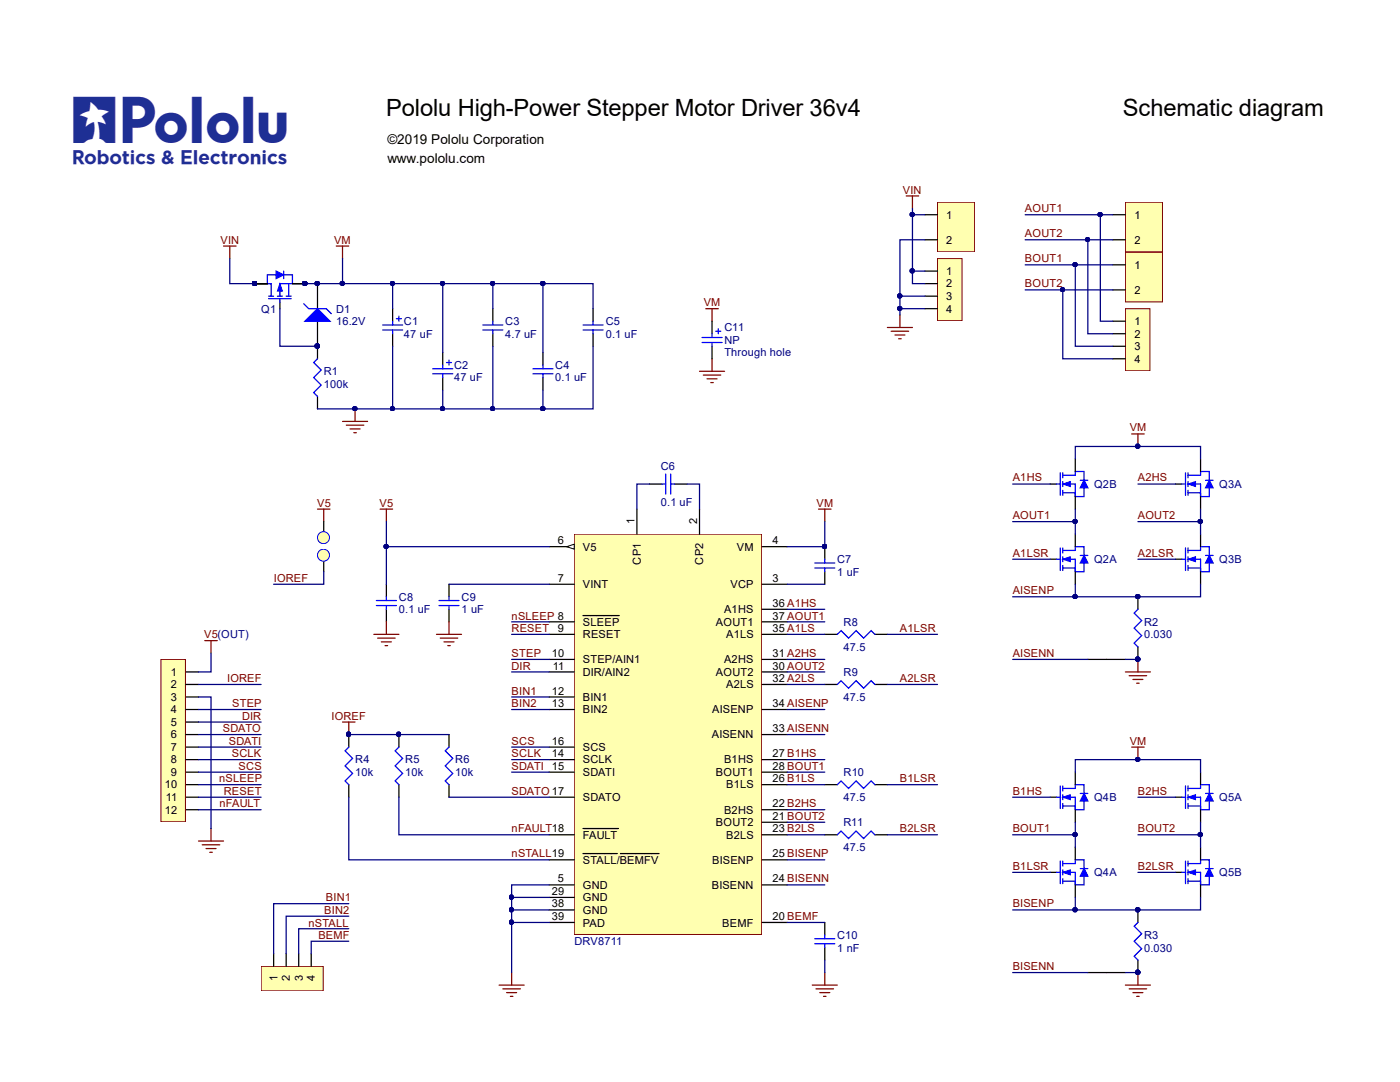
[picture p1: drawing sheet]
<svg xmlns="http://www.w3.org/2000/svg" width="279mm" height="216mm" viewBox="0 0 279 216" stroke-linecap="round" stroke-linejoin="round" font-family="sans-serif">
<path d="M234.6 111.6h1.2" fill="none" stroke="#000" stroke-width=".25"/>
<path d="M235.8 111.6h.8M236.6 109.3v4.5M237.1 113.3h2.5M237.1 111.6h2.5M237.1 109.3v1M237.1 111.1v1M237.1 112.8v1M239.6 109.1v.7h-2.5" fill="none" stroke="#00f" stroke-width=".25"/>
<path d="M237.1 111.6l1.5-.5v1z" fill="#00f"/>
<path d="M237.1 111.6l1.5-.5v1z" fill="none" stroke="#00f" stroke-width=".2"/>
<path d="M239.6 111.6v2.5" fill="none" stroke="#00f" stroke-width=".25"/>
<path d="M241.3 110.8l.8 1.5h-1.5z" fill="#00f"/>
<path d="M239.6 109.1h1.7v1.7M240.6 110.8h1.5M241.3 110.8l.8 1.5h-1.5zM241.3 112.3v1.8h-1.7M235.8 174.1h.8M236.6 171.8v4.5M237.1 175.8h2.5M237.1 174.1h2.5M237.1 171.8v1M237.1 173.6v1M237.1 175.3v1M239.6 171.6v.7h-2.5" fill="none" stroke="#00f" stroke-width=".25"/>
<path d="M239.6 106.6v2.5M239.6 114.1v2.5M234.6 174.1h1.2" fill="none" stroke="#000" stroke-width=".25"/>
<path d="M237.1 174.1l1.5-.5v1z" fill="#00f"/>
<path d="M237.1 174.1l1.5-.5v1z" fill="none" stroke="#00f" stroke-width=".2"/>
<path d="M239.6 174.1v2.5" fill="none" stroke="#00f" stroke-width=".25"/>
<path d="M241.3 173.3l.8 1.5h-1.5z" fill="#00f"/>
<path d="M239.6 171.6h1.7v1.7M240.6 173.3h1.5M241.3 173.3l.8 1.5h-1.5zM241.3 174.8v1.8h-1.7" fill="none" stroke="#00f" stroke-width=".25"/>
<path d="M239.6 169.1v2.5M239.6 176.6v2.5" fill="none" stroke="#000" stroke-width=".25"/>
<path d="M114.6 106.6h37.4v79.9h-37.4z" fill="#ffffb0"/>
<path d="M114.6 106.6h37.4v79.9h-37.4z" fill="none" stroke="#800000" stroke-width=".2"/>
<g fill="none" stroke="#000" stroke-width=".25">
<path d="M109.6 109.1h5M127.1 101.6v5M139.6 101.6v5M152.1 116.6h5M152.1 109.1h5M109.6 139.1h5M109.6 126.6h5M109.6 124.1h5M109.6 131.6h5M109.6 134.1h5M116.4 122.8h7.2M152.1 124.1h5"/>
<path d="M152.1 136.6h5M109.6 151.6h5M109.6 149.1h5M109.6 141.6h5M109.6 159.1h5M109.6 154.1h5M152.1 141.6h5M152.1 146.6h5M109.6 176.6h5M109.6 171.6h5M109.6 166.6h5M116.4 170.3h6.8"/>
<path d="M116.4 165.3h7M123.8 170.3h7.7M109.6 181.6h5M109.6 184.1h5M152.1 184.1h5"/>
</g>
<path d="M113.1 109.1l1.5-.5v1z" fill="#fff"/>
<path d="M113.1 109.1l1.5-.5v1z" fill="none" stroke="#000" stroke-width=".2"/>
<g fill="none" stroke="#000" stroke-width=".25">
<path d="M55.9 60.3v1.3M109.6 116.6h5M152.1 134.1h5M152.1 126.6h5M152.1 131.6h5M152.1 121.6h5M152.1 154.1h5M152.1 156.6h5M152.1 151.6h5M109.6 179.1h5M152.1 166.6h5M152.1 171.6h5"/>
<path d="M152.1 176.6h5M152.1 164.1h5M152.1 161.6h5"/>
</g>
<path d="M44.6 49.1h2.5M45.9 49.1v2.5M99.6 196.6h5M100.4 197.3h3.5M101.1 198.1h2M101.9 198.8h.5M102.1 194.1v2.5" fill="none" stroke="#800000" stroke-width=".25"/>
<path d="M53.6 59.6h4.5M53.6 59.1h1M54.1 56.6v2.5M55.4 59.1h1M55.9 59.6v.7M57.1 59.1h1M57.6 56.6v2.5M58.4 56.6h-2.5v2.5" fill="none" stroke="#00f" stroke-width=".25"/>
<path d="M55.9 56.6l.5 1.5h-1z" fill="#00f"/>
<path d="M55.9 56.6l.5 1.5h-1z" fill="none" stroke="#00f" stroke-width=".2"/>
<path d="M53.4 56.6h.7" fill="none" stroke="#00f" stroke-width=".25"/>
<path d="M55.1 54.1l1.5 .7-1.5 .8z" fill="#00f"/>
<path d="M55.1 54.1l1.5 .7-1.5 .8zM55.1 54.8h-1.7v1.8M56.6 54.8h1.8v1.8M56.6 54.1v1.5" fill="none" stroke="#00f" stroke-width=".25"/>
<path d="M58.4 56.6h2.5" fill="none" stroke="#000" stroke-width=".25"/>
<circle cx="60.8" cy="56.5" r=".45" fill="#000080"/>
<circle cx="60.8" cy="56.5" r=".45" fill="none" stroke="#000080" stroke-width=".2"/>
<path d="M50.9 56.6h2.5" fill="none" stroke="#000" stroke-width=".25"/>
<circle cx="50.8" cy="56.5" r=".45" fill="#000080"/>
<circle cx="50.8" cy="56.5" r=".45" fill="none" stroke="#000080" stroke-width=".2"/>
<path d="M58.4 56.6h2.5" fill="none" stroke="#000" stroke-width=".25"/>
<circle cx="60.8" cy="56.5" r=".45" fill="#000080"/>
<circle cx="60.8" cy="56.5" r=".45" fill="none" stroke="#000080" stroke-width=".2"/>
<path d="M58.4 56.6h2.5" fill="none" stroke="#000" stroke-width=".25"/>
<circle cx="60.8" cy="56.5" r=".45" fill="#000080"/>
<circle cx="60.8" cy="56.5" r=".45" fill="none" stroke="#000080" stroke-width=".2"/>
<path d="M50.9 56.6h2.5" fill="none" stroke="#000" stroke-width=".25"/>
<circle cx="50.8" cy="56.5" r=".45" fill="#000080"/>
<circle cx="50.8" cy="56.5" r=".45" fill="none" stroke="#000080" stroke-width=".2"/>
<path d="M50.9 56.6h2.5" fill="none" stroke="#000" stroke-width=".25"/>
<circle cx="50.8" cy="56.5" r=".45" fill="#000080"/>
<circle cx="50.8" cy="56.5" r=".45" fill="none" stroke="#000080" stroke-width=".2"/>
<path d="M50.9 56.6h2.5" fill="none" stroke="#000" stroke-width=".25"/>
<circle cx="50.8" cy="56.5" r=".45" fill="#000080"/>
<circle cx="50.8" cy="56.5" r=".45" fill="none" stroke="#000080" stroke-width=".2"/>
<path d="M50.9 56.6h2.5" fill="none" stroke="#000" stroke-width=".25"/>
<circle cx="50.8" cy="56.5" r=".45" fill="#000080"/>
<circle cx="50.8" cy="56.5" r=".45" fill="none" stroke="#000080" stroke-width=".2"/>
<circle cx="60.8" cy="56.5" r=".45" fill="#000080"/>
<circle cx="60.8" cy="56.5" r=".45" fill="none" stroke="#000080" stroke-width=".2"/>
<circle cx="50.8" cy="56.5" r=".45" fill="#000080"/>
<circle cx="50.8" cy="56.5" r=".45" fill="none" stroke="#000080" stroke-width=".2"/>
<circle cx="60.8" cy="56.5" r=".45" fill="#000080"/>
<circle cx="60.8" cy="56.5" r=".45" fill="none" stroke="#000080" stroke-width=".2"/>
<circle cx="60.8" cy="56.5" r=".45" fill="#000080"/>
<circle cx="60.8" cy="56.5" r=".45" fill="none" stroke="#000080" stroke-width=".2"/>
<circle cx="50.8" cy="56.5" r=".45" fill="#000080"/>
<circle cx="50.8" cy="56.5" r=".45" fill="none" stroke="#000080" stroke-width=".2"/>
<circle cx="50.8" cy="56.5" r=".45" fill="#000080"/>
<circle cx="50.8" cy="56.5" r=".45" fill="none" stroke="#000080" stroke-width=".2"/>
<circle cx="50.8" cy="56.5" r=".45" fill="#000080"/>
<circle cx="50.8" cy="56.5" r=".45" fill="none" stroke="#000080" stroke-width=".2"/>
<circle cx="50.8" cy="56.5" r=".45" fill="#000080"/>
<circle cx="50.8" cy="56.5" r=".45" fill="none" stroke="#000080" stroke-width=".2"/>
<path d="M68.4 84.1h5M69.1 84.8h3.5M69.9 85.6h2M70.6 86.3h.5M70.9 81.6v2.5" fill="none" stroke="#800000" stroke-width=".25"/>
<circle cx="70.8" cy="81.5" r=".45" fill="#000080"/>
<circle cx="70.8" cy="81.5" r=".45" fill="none" stroke="#000080" stroke-width=".2"/>
<path d="M63.4 64.1v5M78.4 61.6v2.5M78.4 66.6v2.5" fill="none" stroke="#000" stroke-width=".25"/>
<path d="M76.4 64.8h4M76.4 65.8h4M78.4 64.1v.7M78.4 65.8v.8M79.1 63.6h1M79.6 63.1v1" fill="none" stroke="#00f" stroke-width=".25"/>
<circle cx="63.3" cy="69" r=".45" fill="#000080"/>
<circle cx="63.3" cy="69" r=".45" fill="none" stroke="#000080" stroke-width=".2"/>
<path d="M63.4 56.6v5" fill="none" stroke="#000" stroke-width=".25"/>
<circle cx="63.3" cy="56.5" r=".45" fill="#000080"/>
<circle cx="63.3" cy="56.5" r=".45" fill="none" stroke="#000080" stroke-width=".2"/>
<path d="M60.9 64.1l2.5-2.5 2.5 2.5z" fill="#00f"/>
<path d="M60.6 60.6l1 1h3.5l1 1M60.9 64.1l2.5-2.5 2.5 2.5z" fill="none" stroke="#00f" stroke-width=".25"/>
<circle cx="63.3" cy="69" r=".45" fill="#000080"/>
<circle cx="63.3" cy="69" r=".45" fill="none" stroke="#000080" stroke-width=".2"/>
<circle cx="63.3" cy="56.5" r=".45" fill="#000080"/>
<circle cx="63.3" cy="56.5" r=".45" fill="none" stroke="#000080" stroke-width=".2"/>
<path d="M63.4 69.1v2.5" fill="none" stroke="#000" stroke-width=".25"/>
<circle cx="63.3" cy="69" r=".45" fill="#000080"/>
<circle cx="63.3" cy="69" r=".45" fill="none" stroke="#000080" stroke-width=".2"/>
<path d="M63.4 79.1v2.5" fill="none" stroke="#000" stroke-width=".25"/>
<path d="M63.4 71.6l-.8 .7 1.5 1.5-1.5 1.5 1.5 1.5-1.5 1.5 .8 .8" fill="none" stroke="#00f" stroke-width=".25"/>
<circle cx="63.3" cy="69" r=".45" fill="#000080"/>
<circle cx="63.3" cy="69" r=".45" fill="none" stroke="#000080" stroke-width=".2"/>
<path d="M88.4 70.3v2.5M88.4 75.3v2.5M108.4 70.3v2.5M108.4 75.3v2.5M118.4 61.6v2.5M118.4 66.6v2.5M227.1 129.1v2.5" fill="none" stroke="#000" stroke-width=".25"/>
<g fill="none" stroke="#00f" stroke-width=".25">
<path d="M86.4 73.6h4M86.4 74.6h4M88.4 72.8v.8M88.4 74.6v.7M89.1 72.3h1M89.6 71.8v1M106.4 73.6h4M106.4 74.6h4M108.4 72.8v.8M108.4 74.6v.7M116.4 64.8h4M116.4 65.8h4"/>
<path d="M118.4 64.1v.7M118.4 65.8v.8"/>
</g>
<path d="M67.1 49.1h2.5M68.4 49.1v2.5" fill="none" stroke="#800000" stroke-width=".25"/>
<circle cx="227" cy="131.5" r=".45" fill="#000080"/>
<circle cx="227" cy="131.5" r=".45" fill="none" stroke="#000080" stroke-width=".2"/>
<path d="M227.1 119.1v2.5" fill="none" stroke="#000" stroke-width=".25"/>
<circle cx="227" cy="119" r=".45" fill="#000080"/>
<circle cx="227" cy="119" r=".45" fill="none" stroke="#000080" stroke-width=".2"/>
<path d="M227.1 121.6l-.8 .7 1.5 1.5-1.5 1.5 1.5 1.5-1.5 1.5 .8 .8" fill="none" stroke="#00f" stroke-width=".25"/>
<circle cx="227" cy="131.5" r=".45" fill="#000080"/>
<circle cx="227" cy="131.5" r=".45" fill="none" stroke="#000080" stroke-width=".2"/>
<circle cx="227" cy="119" r=".45" fill="#000080"/>
<circle cx="227" cy="119" r=".45" fill="none" stroke="#000080" stroke-width=".2"/>
<path d="M129.6 96.6h2.5M134.6 96.6h2.5M77.1 116.6v2.5M89.6 116.6v2.5M77.1 121.6v2.5M89.6 121.6v2.5M227.1 191.6v2.5" fill="none" stroke="#000" stroke-width=".25"/>
<path d="M132.1 96.6h.8M132.9 94.6v4M133.9 94.6v4M133.9 96.6h.7M75.1 119.8h4M77.1 119.1v.7M87.6 119.8h4M89.6 119.1v.7M75.1 120.8h4M77.1 120.8v.8M87.6 120.8h4M89.6 120.8v.8" fill="none" stroke="#00f" stroke-width=".25"/>
<circle cx="227" cy="194" r=".45" fill="#000080"/>
<circle cx="227" cy="194" r=".45" fill="none" stroke="#000080" stroke-width=".2"/>
<path d="M227.1 181.6v2.5" fill="none" stroke="#000" stroke-width=".25"/>
<circle cx="227" cy="181.5" r=".45" fill="#000080"/>
<circle cx="227" cy="181.5" r=".45" fill="none" stroke="#000080" stroke-width=".2"/>
<path d="M227.1 184.1l-.8 .7 1.5 1.5-1.5 1.5 1.5 1.5-1.5 1.5 .8 .8" fill="none" stroke="#00f" stroke-width=".25"/>
<circle cx="227" cy="194" r=".45" fill="#000080"/>
<circle cx="227" cy="194" r=".45" fill="none" stroke="#000080" stroke-width=".2"/>
<circle cx="227" cy="181.5" r=".45" fill="#000080"/>
<circle cx="227" cy="181.5" r=".45" fill="none" stroke="#000080" stroke-width=".2"/>
<path d="M225.8 86.6h2.5M227.1 86.6v2.5" fill="none" stroke="#800000" stroke-width=".25"/>
<circle cx="227" cy="89" r=".45" fill="#000080"/>
<circle cx="227" cy="89" r=".45" fill="none" stroke="#000080" stroke-width=".2"/>
<path d="M225.8 149.1h2.5M227.1 149.1v2.5" fill="none" stroke="#800000" stroke-width=".25"/>
<circle cx="227" cy="151.5" r=".45" fill="#000080"/>
<circle cx="227" cy="151.5" r=".45" fill="none" stroke="#000080" stroke-width=".2"/>
<path d="M224.6 134.1h5M225.3 134.8h3.5M226.1 135.6h2M226.8 136.3h.5M227.1 131.6v2.5" fill="none" stroke="#800000" stroke-width=".25"/>
<circle cx="227" cy="131.5" r=".45" fill="#000080"/>
<circle cx="227" cy="131.5" r=".45" fill="none" stroke="#000080" stroke-width=".2"/>
<path d="M75.9 101.6h2.5M77.1 101.6v2.5M40.9 127.8h2.5M42.1 127.8v2.5" fill="none" stroke="#800000" stroke-width=".25"/>
<path d="M164.6 109.1v2.5M164.6 114.1v2.5" fill="none" stroke="#000" stroke-width=".25"/>
<circle cx="164.6" cy="109" r=".45" fill="#000080"/>
<circle cx="164.6" cy="109" r=".45" fill="none" stroke="#000080" stroke-width=".2"/>
<path d="M162.6 112.3h4M162.6 113.3h4M164.6 111.6v.7M164.6 113.3v.8" fill="none" stroke="#00f" stroke-width=".25"/>
<circle cx="164.6" cy="109" r=".45" fill="#000080"/>
<circle cx="164.6" cy="109" r=".45" fill="none" stroke="#000080" stroke-width=".2"/>
<path d="M163.4 101.6h2.5M164.6 101.6v2.5M74.6 126.6h5M75.4 127.3h3.5M76.1 128.1h2M76.9 128.8h.5M77.1 124.1v2.5M87.1 126.6h5M87.9 127.3h3.5M88.6 128.1h2M89.4 128.8h.5M89.6 124.1v2.5" fill="none" stroke="#800000" stroke-width=".25"/>
<path d="M224.6 40.3h7.4v9.9h-7.4z" fill="#ffffb0"/>
<path d="M224.6 40.3h7.4v9.9h-7.4z" fill="none" stroke="#800000" stroke-width=".2"/>
<path d="M222.1 42.8h2.5M222.1 47.8h2.5" fill="none" stroke="#000" stroke-width=".25"/>
<path d="M224.6 50.3h7.4v9.9h-7.4z" fill="#ffffb0"/>
<path d="M224.6 50.3h7.4v9.9h-7.4z" fill="none" stroke="#800000" stroke-width=".2"/>
<path d="M222.1 52.8h2.5M222.1 57.8h2.5" fill="none" stroke="#000" stroke-width=".25"/>
<path d="M224.6 61.6h4.9v12.4h-4.9z" fill="#ffffb0"/>
<path d="M224.6 61.6h4.9v12.4h-4.9z" fill="none" stroke="#800000" stroke-width=".2"/>
<path d="M222.1 64.1h2.5M222.1 66.6h2.5M222.1 69.1h2.5M222.1 71.6h2.5" fill="none" stroke="#000" stroke-width=".25"/>
<path d="M187.1 40.3h7.4v9.9h-7.4z" fill="#ffffb0"/>
<path d="M187.1 40.3h7.4v9.9h-7.4z" fill="none" stroke="#800000" stroke-width=".2"/>
<path d="M184.6 42.8h2.5M184.6 47.8h2.5M217.1 131.6h7.5M164.6 184.1v2.5M164.6 189.1v2.5" fill="none" stroke="#000" stroke-width=".25"/>
<g fill="none" stroke="#800000" stroke-width=".25">
<path d="M180.8 39.1h2.5M182.1 39.1v2.5M177.1 65.3h5M177.9 66.1h3.4M178.6 66.8h2M179.4 67.6h.5M179.6 62.8v2.5M162.1 196.6h5M162.9 197.3h3.5M163.6 198.1h2M164.4 198.8h.5M164.6 194.1v2.5"/>
<path d="M224.6 196.6h5M225.3 197.3h3.5M226.1 198.1h2M226.8 198.8h.5M227.1 194.1v2.5"/>
</g>
<path d="M162.6 187.3h4M162.6 188.3h4M164.6 186.6v.7M164.6 188.3v.8" fill="none" stroke="#00f" stroke-width=".25"/>
<circle cx="227" cy="194" r=".45" fill="#000080"/>
<circle cx="227" cy="194" r=".45" fill="none" stroke="#000080" stroke-width=".2"/>
<path d="M217.1 194.1h7.5" fill="none" stroke="#000" stroke-width=".25"/>
<path d="M68.4 144.1h2.5M69.6 144.1v2.5" fill="none" stroke="#800000" stroke-width=".25"/>
<circle cx="69.6" cy="146.5" r=".45" fill="#000080"/>
<circle cx="69.6" cy="146.5" r=".45" fill="none" stroke="#000080" stroke-width=".2"/>
<path d="M69.6 146.6v2.5" fill="none" stroke="#000" stroke-width=".25"/>
<circle cx="69.6" cy="146.5" r=".45" fill="#000080"/>
<circle cx="69.6" cy="146.5" r=".45" fill="none" stroke="#000080" stroke-width=".2"/>
<path d="M69.6 156.6v2.5" fill="none" stroke="#000" stroke-width=".25"/>
<path d="M69.6 149.1l-.7 .7 1.5 1.5-1.5 1.5 1.5 1.5-1.5 1.5 .7 .8" fill="none" stroke="#00f" stroke-width=".25"/>
<circle cx="69.6" cy="146.5" r=".45" fill="#000080"/>
<circle cx="69.6" cy="146.5" r=".45" fill="none" stroke="#000080" stroke-width=".2"/>
<path d="M79.6 146.6v2.5" fill="none" stroke="#000" stroke-width=".25"/>
<circle cx="79.6" cy="146.5" r=".45" fill="#000080"/>
<circle cx="79.6" cy="146.5" r=".45" fill="none" stroke="#000080" stroke-width=".2"/>
<path d="M79.6 156.6v2.5" fill="none" stroke="#000" stroke-width=".25"/>
<path d="M79.6 149.1l-.7 .7 1.5 1.5-1.5 1.5 1.5 1.5-1.5 1.5 .7 .8" fill="none" stroke="#00f" stroke-width=".25"/>
<circle cx="79.6" cy="146.5" r=".45" fill="#000080"/>
<circle cx="79.6" cy="146.5" r=".45" fill="none" stroke="#000080" stroke-width=".2"/>
<path d="M89.6 146.6v2.5M89.6 156.6v2.5" fill="none" stroke="#000" stroke-width=".25"/>
<path d="M89.6 149.1l-.7 .7 1.5 1.5-1.5 1.5 1.5 1.5-1.5 1.5 .7 .8" fill="none" stroke="#00f" stroke-width=".25"/>
<path d="M187.1 51.6h4.9v12.4h-4.9z" fill="#ffffb0"/>
<path d="M187.1 51.6h4.9v12.4h-4.9z" fill="none" stroke="#800000" stroke-width=".2"/>
<path d="M184.6 54.1h2.5M184.6 56.6h2.5M184.6 59.1h2.5M98.4 61.6v2.5M98.4 66.6v2.5M184.6 61.6h2.5M234.6 96.6h1.2" fill="none" stroke="#000" stroke-width=".25"/>
<path d="M96.4 64.8h4M96.4 65.8h4M98.4 64.1v.7M98.4 65.8v.8M235.8 96.6h.8M236.6 94.3v4.5M237.1 98.3h2.5M237.1 96.6h2.5M237.1 94.3v1M237.1 96.1v1M237.1 97.8v1M239.6 94.1v.7h-2.5" fill="none" stroke="#00f" stroke-width=".25"/>
<path d="M237.1 96.6l1.5-.5v1z" fill="#00f"/>
<path d="M237.1 96.6l1.5-.5v1z" fill="none" stroke="#00f" stroke-width=".2"/>
<path d="M239.6 96.6v2.5" fill="none" stroke="#00f" stroke-width=".25"/>
<path d="M241.3 95.8l.8 1.5h-1.5z" fill="#00f"/>
<path d="M239.6 94.1h1.7v1.7M240.6 95.8h1.5M241.3 95.8l.8 1.5h-1.5zM241.3 97.3v1.8h-1.7M235.8 159.1h.8M236.6 156.8v4.5M237.1 159.1h2.5M237.1 156.8v1M237.1 158.6v1M239.6 156.6v.7h-2.5M237.1 160.8h2.5M237.1 160.3v1" fill="none" stroke="#00f" stroke-width=".25"/>
<path d="M239.6 91.6v2.5M239.6 99.1v2.5M234.6 159.1h1.2" fill="none" stroke="#000" stroke-width=".25"/>
<path d="M237.1 159.1l1.5-.5v1z" fill="#00f"/>
<path d="M237.1 159.1l1.5-.5v1z" fill="none" stroke="#00f" stroke-width=".2"/>
<path d="M239.6 159.1v2.5" fill="none" stroke="#00f" stroke-width=".25"/>
<path d="M241.3 158.3l.8 1.5h-1.5z" fill="#00f"/>
<path d="M210.8 159.1h.8M211.6 156.8v4.5M212.1 159.1h2.5M212.1 156.8v1M212.1 158.6v1M214.6 156.6v.7h-2.5M239.6 156.6h1.7v1.7M240.6 158.3h1.5M241.3 158.3l.8 1.5h-1.5zM241.3 159.8v1.8h-1.7M212.1 160.8h2.5M212.1 160.3v1" fill="none" stroke="#00f" stroke-width=".25"/>
<path d="M209.6 159.1h1.2M239.6 154.1v2.5M239.6 161.6v2.5" fill="none" stroke="#000" stroke-width=".25"/>
<path d="M212.1 159.1l1.5-.5v1z" fill="#00f"/>
<path d="M212.1 159.1l1.5-.5v1z" fill="none" stroke="#00f" stroke-width=".2"/>
<path d="M214.6 159.1v2.5" fill="none" stroke="#00f" stroke-width=".25"/>
<path d="M216.3 158.3l.8 1.5h-1.5z" fill="#00f"/>
<path d="M214.6 156.6h1.7v1.7M215.6 158.3h1.5M216.3 158.3l.8 1.5h-1.5zM216.3 159.8v1.8h-1.7M210.8 174.1h.8M211.6 171.8v4.5M212.1 175.8h2.5M212.1 174.1h2.5M212.1 171.8v1M212.1 173.6v1M212.1 175.3v1M214.6 171.6v.7h-2.5" fill="none" stroke="#00f" stroke-width=".25"/>
<path d="M214.6 154.1v2.5M209.6 174.1h1.2M214.6 161.6v2.5" fill="none" stroke="#000" stroke-width=".25"/>
<path d="M212.1 174.1l1.5-.5v1z" fill="#00f"/>
<path d="M212.1 174.1l1.5-.5v1z" fill="none" stroke="#00f" stroke-width=".2"/>
<path d="M214.6 174.1v2.5" fill="none" stroke="#00f" stroke-width=".25"/>
<path d="M216.3 173.3l.8 1.5h-1.5z" fill="#00f"/>
<path d="M210.8 111.6h.8M211.6 109.3v4.5M212.1 113.3h2.5M212.1 111.6h2.5M212.1 109.3v1M212.1 111.1v1M212.1 112.8v1M214.6 109.1v.7h-2.5M214.6 171.6h1.7v1.7M215.6 173.3h1.5M216.3 173.3l.8 1.5h-1.5zM216.3 174.8v1.8h-1.7" fill="none" stroke="#00f" stroke-width=".25"/>
<path d="M209.6 111.6h1.2M214.6 169.1v2.5M214.6 176.6v2.5" fill="none" stroke="#000" stroke-width=".25"/>
<path d="M212.1 111.6l1.5-.5v1z" fill="#00f"/>
<path d="M212.1 111.6l1.5-.5v1z" fill="none" stroke="#00f" stroke-width=".2"/>
<path d="M214.6 111.6v2.5" fill="none" stroke="#00f" stroke-width=".25"/>
<path d="M216.3 110.8l.8 1.5h-1.5z" fill="#00f"/>
<path d="M210.8 96.6h.8M211.6 94.3v4.5M212.1 98.3h2.5M212.1 96.6h2.5M212.1 94.3v1M212.1 96.1v1M212.1 97.8v1M214.6 94.1v.7h-2.5M214.6 109.1h1.7v1.7M215.6 110.8h1.5M216.3 110.8l.8 1.5h-1.5zM216.3 112.3v1.8h-1.7" fill="none" stroke="#00f" stroke-width=".25"/>
<path d="M209.6 96.6h1.2M214.6 106.6v2.5M214.6 114.1v2.5" fill="none" stroke="#000" stroke-width=".25"/>
<path d="M212.1 96.6l1.5-.5v1z" fill="#00f"/>
<path d="M212.1 96.6l1.5-.5v1z" fill="none" stroke="#00f" stroke-width=".2"/>
<path d="M214.6 96.6v2.5" fill="none" stroke="#00f" stroke-width=".25"/>
<path d="M216.3 95.8l.8 1.5h-1.5z" fill="#00f"/>
<path d="M214.6 94.1h1.7v1.7M215.6 95.8h1.5M216.3 95.8l.8 1.5h-1.5zM216.3 97.3v1.8h-1.7" fill="none" stroke="#00f" stroke-width=".25"/>
<path d="M214.6 91.6v2.5M214.6 99.1v2.5" fill="none" stroke="#000" stroke-width=".25"/>
<path d="M39.6 167.8h5M40.4 168.6h3.5M41.1 169.3h2M41.9 170.1h.5M42.1 165.3v2.5" fill="none" stroke="#800000" stroke-width=".25"/>
<path d="M52.1 192.8h12.4v4.9h-12.4z" fill="#ffffb0"/>
<path d="M52.1 192.8h12.4v4.9h-12.4z" fill="none" stroke="#800000" stroke-width=".2"/>
<path d="M64.6 104.1v2.5M64.6 111.6v2.5M54.6 190.3v2.5M57.1 190.3v2.5M59.6 190.3v2.5M62.1 190.3v2.5" fill="none" stroke="#000" stroke-width=".25"/>
<path d="M139.6 74.1h5M140.4 74.8h3.5M140.9 61.6h2.5M141.1 75.6h2M141.9 76.3h.5M142.1 61.6v2.5M142.1 71.6v2.5M63.4 101.6h2.5M64.6 101.6v2.5" fill="none" stroke="#800000" stroke-width=".25"/>
<circle cx="64.6" cy="110.8" r="1.2" fill="#ffffb0"/>
<circle cx="64.6" cy="110.8" r="1.2" fill="none" stroke="#00f" stroke-width=".2"/>
<circle cx="64.6" cy="107.3" r="1.2" fill="#ffffb0"/>
<circle cx="64.6" cy="107.3" r="1.2" fill="none" stroke="#00f" stroke-width=".2"/>
<path d="M32.1 131.6h4.9v32.4h-4.9z" fill="#ffffb0"/>
<path d="M32.1 131.6h4.9v32.4h-4.9z" fill="none" stroke="#800000" stroke-width=".2"/>
<g fill="none" stroke="#000" stroke-width=".25">
<path d="M142.1 64.1v2.5M142.1 69.1v2.5M37.1 134.1h2.5M37.1 136.6h2.5M37.1 139.1h2.5M164.6 136.6h2.5M164.6 126.6h2.5M174.6 136.6h2.5M174.6 126.6h2.5M37.1 141.6h2.5M37.1 144.1h2.5M37.1 146.6h2.5"/>
<path d="M37.1 149.1h2.5M37.1 151.6h2.5M37.1 154.1h2.5M37.1 156.6h2.5M37.1 159.1h2.5M164.6 156.6h2.5M174.6 156.6h2.5M37.1 161.6h2.5M164.6 166.6h2.5M174.6 166.6h2.5"/>
</g>
<path d="M140.1 67.3h4M140.1 68.3h4M142.1 66.6v.7M142.1 68.3v.8M142.9 66.1h1M143.4 65.6v1M167.1 136.6l.8-.8 1.5 1.5 1.5-1.5 1.5 1.5 1.5-1.5 .7 .8M167.1 126.6l.8-.8 1.5 1.5 1.5-1.5 1.5 1.5 1.5-1.5 .7 .8M167.1 156.6l.8-.8 1.5 1.5 1.5-1.5 1.5 1.5 1.5-1.5 .7 .8M167.1 166.6l.8-.8 1.5 1.5 1.5-1.5 1.5 1.5 1.5-1.5 .7 .8" fill="none" stroke="#00f" stroke-width=".25"/>
<path d="M102.1 184.1h7.5" fill="none" stroke="#000080" stroke-width=".25"/>
<circle cx="102.1" cy="184" r=".45" fill="#000080"/>
<circle cx="102.1" cy="184" r=".45" fill="none" stroke="#000080" stroke-width=".2"/>
<path d="M102.1 181.6h7.5" fill="none" stroke="#000080" stroke-width=".25"/>
<circle cx="102.1" cy="181.5" r=".45" fill="#000080"/>
<circle cx="102.1" cy="181.5" r=".45" fill="none" stroke="#000080" stroke-width=".2"/>
<path d="M102.1 179.1h7.5" fill="none" stroke="#000080" stroke-width=".25"/>
<circle cx="102.1" cy="179" r=".45" fill="#000080"/>
<circle cx="102.1" cy="179" r=".45" fill="none" stroke="#000080" stroke-width=".2"/>
<path d="M78.4 56.6v5" fill="none" stroke="#000080" stroke-width=".25"/>
<circle cx="78.3" cy="56.5" r=".45" fill="#000080"/>
<circle cx="78.3" cy="56.5" r=".45" fill="none" stroke="#000080" stroke-width=".2"/>
<path d="M78.4 69.1v12.5" fill="none" stroke="#000080" stroke-width=".25"/>
<circle cx="78.3" cy="81.5" r=".45" fill="#000080"/>
<circle cx="78.3" cy="81.5" r=".45" fill="none" stroke="#000080" stroke-width=".2"/>
<path d="M45.9 51.6v5h5" fill="none" stroke="#000080" stroke-width=".25"/>
<circle cx="50.8" cy="56.5" r=".45" fill="#000080"/>
<circle cx="50.8" cy="56.5" r=".45" fill="none" stroke="#000080" stroke-width=".2"/>
<path d="M55.9 61.6v7.5h7.5" fill="none" stroke="#000080" stroke-width=".25"/>
<circle cx="63.3" cy="69" r=".45" fill="#000080"/>
<circle cx="63.3" cy="69" r=".45" fill="none" stroke="#000080" stroke-width=".2"/>
<path d="M68.4 51.6v5" fill="none" stroke="#000080" stroke-width=".25"/>
<circle cx="68.3" cy="56.5" r=".45" fill="#000080"/>
<circle cx="68.3" cy="56.5" r=".45" fill="none" stroke="#000080" stroke-width=".2"/>
<path d="M108.4 56.6v13.7" fill="none" stroke="#000080" stroke-width=".25"/>
<circle cx="108.3" cy="56.5" r=".45" fill="#000080"/>
<circle cx="108.3" cy="56.5" r=".45" fill="none" stroke="#000080" stroke-width=".2"/>
<path d="M108.4 77.8v3.8" fill="none" stroke="#000080" stroke-width=".25"/>
<circle cx="108.3" cy="81.5" r=".45" fill="#000080"/>
<circle cx="108.3" cy="81.5" r=".45" fill="none" stroke="#000080" stroke-width=".2"/>
<path d="M118.4 69.1v12.5h-10" fill="none" stroke="#000080" stroke-width=".25"/>
<circle cx="108.3" cy="81.5" r=".45" fill="#000080"/>
<circle cx="108.3" cy="81.5" r=".45" fill="none" stroke="#000080" stroke-width=".2"/>
<path d="M108.4 56.6h10v5" fill="none" stroke="#000080" stroke-width=".25"/>
<circle cx="108.3" cy="56.5" r=".45" fill="#000080"/>
<circle cx="108.3" cy="56.5" r=".45" fill="none" stroke="#000080" stroke-width=".2"/>
<path d="M98.4 56.6v5" fill="none" stroke="#000080" stroke-width=".25"/>
<circle cx="98.3" cy="56.5" r=".45" fill="#000080"/>
<circle cx="98.3" cy="56.5" r=".45" fill="none" stroke="#000080" stroke-width=".2"/>
<path d="M98.4 69.1v12.5" fill="none" stroke="#000080" stroke-width=".25"/>
<circle cx="98.3" cy="81.5" r=".45" fill="#000080"/>
<circle cx="98.3" cy="81.5" r=".45" fill="none" stroke="#000080" stroke-width=".2"/>
<path d="M60.9 56.6h47.5" fill="none" stroke="#000080" stroke-width=".25"/>
<circle cx="60.8" cy="56.5" r=".45" fill="#000080"/>
<circle cx="60.8" cy="56.5" r=".45" fill="none" stroke="#000080" stroke-width=".2"/>
<circle cx="63.3" cy="56.5" r=".45" fill="#000080"/>
<circle cx="63.3" cy="56.5" r=".45" fill="none" stroke="#000080" stroke-width=".2"/>
<circle cx="68.3" cy="56.5" r=".45" fill="#000080"/>
<circle cx="68.3" cy="56.5" r=".45" fill="none" stroke="#000080" stroke-width=".2"/>
<circle cx="78.3" cy="56.5" r=".45" fill="#000080"/>
<circle cx="78.3" cy="56.5" r=".45" fill="none" stroke="#000080" stroke-width=".2"/>
<circle cx="88.3" cy="56.5" r=".45" fill="#000080"/>
<circle cx="88.3" cy="56.5" r=".45" fill="none" stroke="#000080" stroke-width=".2"/>
<circle cx="98.3" cy="56.5" r=".45" fill="#000080"/>
<circle cx="98.3" cy="56.5" r=".45" fill="none" stroke="#000080" stroke-width=".2"/>
<circle cx="108.3" cy="56.5" r=".45" fill="#000080"/>
<circle cx="108.3" cy="56.5" r=".45" fill="none" stroke="#000080" stroke-width=".2"/>
<path d="M63.4 81.6h45" fill="none" stroke="#000080" stroke-width=".25"/>
<circle cx="70.8" cy="81.5" r=".45" fill="#000080"/>
<circle cx="70.8" cy="81.5" r=".45" fill="none" stroke="#000080" stroke-width=".2"/>
<circle cx="78.3" cy="81.5" r=".45" fill="#000080"/>
<circle cx="78.3" cy="81.5" r=".45" fill="none" stroke="#000080" stroke-width=".2"/>
<circle cx="88.3" cy="81.5" r=".45" fill="#000080"/>
<circle cx="88.3" cy="81.5" r=".45" fill="none" stroke="#000080" stroke-width=".2"/>
<circle cx="98.3" cy="81.5" r=".45" fill="#000080"/>
<circle cx="98.3" cy="81.5" r=".45" fill="none" stroke="#000080" stroke-width=".2"/>
<circle cx="108.3" cy="81.5" r=".45" fill="#000080"/>
<circle cx="108.3" cy="81.5" r=".45" fill="none" stroke="#000080" stroke-width=".2"/>
<path d="M88.4 77.8v3.8" fill="none" stroke="#000080" stroke-width=".25"/>
<circle cx="88.3" cy="81.5" r=".45" fill="#000080"/>
<circle cx="88.3" cy="81.5" r=".45" fill="none" stroke="#000080" stroke-width=".2"/>
<path d="M88.4 56.6v13.7" fill="none" stroke="#000080" stroke-width=".25"/>
<circle cx="88.3" cy="56.5" r=".45" fill="#000080"/>
<circle cx="88.3" cy="56.5" r=".45" fill="none" stroke="#000080" stroke-width=".2"/>
<path d="M129.6 96.6h-2.5v5M137.1 96.6h2.5v5M77.1 104.1v5h32.5M42.1 130.3v3.8h-2.5M157.1 184.1h7.5" fill="none" stroke="#000080" stroke-width=".25"/>
<circle cx="77.1" cy="109" r=".45" fill="#000080"/>
<circle cx="77.1" cy="109" r=".45" fill="none" stroke="#000080" stroke-width=".2"/>
<path d="M157.1 116.6h7.5M157.1 109.1h7.5" fill="none" stroke="#000080" stroke-width=".25"/>
<circle cx="164.6" cy="109" r=".45" fill="#000080"/>
<circle cx="164.6" cy="109" r=".45" fill="none" stroke="#000080" stroke-width=".2"/>
<path d="M164.6 104.1v5" fill="none" stroke="#000080" stroke-width=".25"/>
<circle cx="164.6" cy="109" r=".45" fill="#000080"/>
<circle cx="164.6" cy="109" r=".45" fill="none" stroke="#000080" stroke-width=".2"/>
<path d="M77.1 109.1v7.5M89.6 116.6h20" fill="none" stroke="#000080" stroke-width=".25"/>
<circle cx="77.1" cy="109" r=".45" fill="#000080"/>
<circle cx="77.1" cy="109" r=".45" fill="none" stroke="#000080" stroke-width=".2"/>
<path d="M239.6 116.6v2.5h-37.5" fill="none" stroke="#000080" stroke-width=".25"/>
<circle cx="214.5" cy="119" r=".45" fill="#000080"/>
<circle cx="214.5" cy="119" r=".45" fill="none" stroke="#000080" stroke-width=".2"/>
<circle cx="227" cy="119" r=".45" fill="#000080"/>
<circle cx="227" cy="119" r=".45" fill="none" stroke="#000080" stroke-width=".2"/>
<path d="M214.6 116.6v2.5" fill="none" stroke="#000080" stroke-width=".25"/>
<circle cx="214.5" cy="119" r=".45" fill="#000080"/>
<circle cx="214.5" cy="119" r=".45" fill="none" stroke="#000080" stroke-width=".2"/>
<path d="M214.6 101.6v2.5h-12.5" fill="none" stroke="#000080" stroke-width=".25"/>
<circle cx="214.5" cy="104" r=".45" fill="#000080"/>
<circle cx="214.5" cy="104" r=".45" fill="none" stroke="#000080" stroke-width=".2"/>
<path d="M214.6 104.1v2.5" fill="none" stroke="#000080" stroke-width=".25"/>
<circle cx="214.5" cy="104" r=".45" fill="#000080"/>
<circle cx="214.5" cy="104" r=".45" fill="none" stroke="#000080" stroke-width=".2"/>
<path d="M239.6 101.6v5" fill="none" stroke="#000080" stroke-width=".25"/>
<circle cx="239.5" cy="104" r=".45" fill="#000080"/>
<circle cx="239.5" cy="104" r=".45" fill="none" stroke="#000080" stroke-width=".2"/>
<path d="M227.1 104.1h12.5" fill="none" stroke="#000080" stroke-width=".25"/>
<circle cx="239.5" cy="104" r=".45" fill="#000080"/>
<circle cx="239.5" cy="104" r=".45" fill="none" stroke="#000080" stroke-width=".2"/>
<path d="M214.6 91.6v-2.5h25v2.5" fill="none" stroke="#000080" stroke-width=".25"/>
<circle cx="227" cy="89" r=".45" fill="#000080"/>
<circle cx="227" cy="89" r=".45" fill="none" stroke="#000080" stroke-width=".2"/>
<path d="M202.1 96.6h7.5M227.1 96.6h7.5M202.1 111.6h7.5M227.1 111.6h7.5M214.6 179.1v2.5" fill="none" stroke="#000080" stroke-width=".25"/>
<circle cx="214.5" cy="181.5" r=".45" fill="#000080"/>
<circle cx="214.5" cy="181.5" r=".45" fill="none" stroke="#000080" stroke-width=".2"/>
<path d="M202.1 166.6h12.5" fill="none" stroke="#000080" stroke-width=".25"/>
<circle cx="214.5" cy="166.5" r=".45" fill="#000080"/>
<circle cx="214.5" cy="166.5" r=".45" fill="none" stroke="#000080" stroke-width=".2"/>
<path d="M239.6 164.1v2.5h-12.5" fill="none" stroke="#000080" stroke-width=".25"/>
<circle cx="239.5" cy="166.5" r=".45" fill="#000080"/>
<circle cx="239.5" cy="166.5" r=".45" fill="none" stroke="#000080" stroke-width=".2"/>
<path d="M239.6 166.6v2.5" fill="none" stroke="#000080" stroke-width=".25"/>
<circle cx="239.5" cy="166.5" r=".45" fill="#000080"/>
<circle cx="239.5" cy="166.5" r=".45" fill="none" stroke="#000080" stroke-width=".2"/>
<path d="M214.6 154.1v-2.5h25v2.5" fill="none" stroke="#000080" stroke-width=".25"/>
<circle cx="227" cy="151.5" r=".45" fill="#000080"/>
<circle cx="227" cy="151.5" r=".45" fill="none" stroke="#000080" stroke-width=".2"/>
<g fill="none" stroke="#000080" stroke-width=".25">
<path d="M214.6 52.8h7.5M102.1 139.1h7.5M102.1 134.1h7.5M102.1 131.6h7.5M102.1 126.6h7.5M102.1 124.1h7.5M157.1 134.1h7.5M157.1 131.6h7.5M157.1 126.6h7.5M157.1 124.1h7.5M157.1 136.6h7.5M157.1 121.6h7.5"/>
<path d="M102.1 154.1h7.5M102.1 151.6h7.5M102.1 149.1h7.5M102.1 141.6h7.5M157.1 154.1h7.5M157.1 151.6h7.5M157.1 141.6h7.5M157.1 156.6h7.5M202.1 159.1h7.5M227.1 159.1h7.5M157.1 171.6h7.5M157.1 161.6h7.5"/>
<path d="M157.1 164.1h7.5M157.1 166.6h7.5M202.1 174.1h7.5M227.1 174.1h7.5"/>
</g>
<circle cx="214.5" cy="52.8" r=".45" fill="#000080"/>
<circle cx="214.5" cy="52.8" r=".45" fill="none" stroke="#000080" stroke-width=".2"/>
<path d="M204.6 57.8h17.5" fill="none" stroke="#000080" stroke-width=".25"/>
<circle cx="212" cy="57.8" r=".45" fill="#000080"/>
<circle cx="212" cy="57.8" r=".45" fill="none" stroke="#000080" stroke-width=".2"/>
<path d="M204.6 47.8h17.5" fill="none" stroke="#000080" stroke-width=".25"/>
<circle cx="217" cy="47.8" r=".45" fill="#000080"/>
<circle cx="217" cy="47.8" r=".45" fill="none" stroke="#000080" stroke-width=".2"/>
<path d="M204.6 42.8h17.5" fill="none" stroke="#000080" stroke-width=".25"/>
<circle cx="219.5" cy="42.8" r=".45" fill="#000080"/>
<circle cx="219.5" cy="42.8" r=".45" fill="none" stroke="#000080" stroke-width=".2"/>
<path d="M239.6 179.1v2.5h-37.5" fill="none" stroke="#000080" stroke-width=".25"/>
<circle cx="214.5" cy="181.5" r=".45" fill="#000080"/>
<circle cx="214.5" cy="181.5" r=".45" fill="none" stroke="#000080" stroke-width=".2"/>
<circle cx="227" cy="181.5" r=".45" fill="#000080"/>
<circle cx="227" cy="181.5" r=".45" fill="none" stroke="#000080" stroke-width=".2"/>
<path d="M214.6 164.1v5" fill="none" stroke="#000080" stroke-width=".25"/>
<circle cx="214.5" cy="166.5" r=".45" fill="#000080"/>
<circle cx="214.5" cy="166.5" r=".45" fill="none" stroke="#000080" stroke-width=".2"/>
<path d="M202.1 131.6h15M224.6 131.6h2.5M157.1 146.6h7.5M157.1 176.6h7.5" fill="none" stroke="#000080" stroke-width=".25"/>
<circle cx="227" cy="131.5" r=".45" fill="#000080"/>
<circle cx="227" cy="131.5" r=".45" fill="none" stroke="#000080" stroke-width=".2"/>
<path d="M202.1 194.1h15M224.6 194.1h2.5" fill="none" stroke="#000080" stroke-width=".25"/>
<circle cx="227" cy="194" r=".45" fill="#000080"/>
<circle cx="227" cy="194" r=".45" fill="none" stroke="#000080" stroke-width=".2"/>
<path d="M69.6 146.6h20" fill="none" stroke="#000080" stroke-width=".25"/>
<circle cx="79.6" cy="146.5" r=".45" fill="#000080"/>
<circle cx="79.6" cy="146.5" r=".45" fill="none" stroke="#000080" stroke-width=".2"/>
<circle cx="69.6" cy="146.5" r=".45" fill="#000080"/>
<circle cx="69.6" cy="146.5" r=".45" fill="none" stroke="#000080" stroke-width=".2"/>
<path d="M219.6 42.8v21.3h2.5M64.6 114.1v2.5h-10M39.6 139.1h2.5v26.2M39.6 136.6h12.5M69.6 159.1v12.5h40M79.6 159.1v7.5h30M89.6 159.1h20" fill="none" stroke="#000080" stroke-width=".25"/>
<circle cx="219.5" cy="42.8" r=".45" fill="#000080"/>
<circle cx="219.5" cy="42.8" r=".45" fill="none" stroke="#000080" stroke-width=".2"/>
<path d="M217.1 47.8v18.8h5" fill="none" stroke="#000080" stroke-width=".25"/>
<circle cx="217" cy="47.8" r=".45" fill="#000080"/>
<circle cx="217" cy="47.8" r=".45" fill="none" stroke="#000080" stroke-width=".2"/>
<path d="M204.6 52.8h10v16.3h7.5" fill="none" stroke="#000080" stroke-width=".25"/>
<circle cx="214.5" cy="52.8" r=".45" fill="#000080"/>
<circle cx="214.5" cy="52.8" r=".45" fill="none" stroke="#000080" stroke-width=".2"/>
<path d="M212.1 57.8v13.8h10" fill="none" stroke="#000080" stroke-width=".25"/>
<circle cx="212" cy="57.8" r=".45" fill="#000080"/>
<circle cx="212" cy="57.8" r=".45" fill="none" stroke="#000080" stroke-width=".2"/>
<path d="M182.1 41.6v1.2" fill="none" stroke="#000080" stroke-width=".25"/>
<circle cx="182.1" cy="42.8" r=".45" fill="#000080"/>
<circle cx="182" cy="42.8" r=".45" fill="none" stroke="#000080" stroke-width=".2"/>
<g fill="none" stroke="#000080" stroke-width=".25">
<path d="M184.6 54.1h-2.5v2.5h2.5M39.6 141.6h12.5M39.6 144.1h12.5M39.6 146.6h12.5M39.6 149.1h12.5M39.6 151.6h12.5M39.6 154.1h12.5M39.6 156.6h12.5M39.6 159.1h12.5M39.6 161.6h12.5M69.6 187.8h-7.5v2.5M69.6 185.3h-10v5"/>
<path d="M69.6 182.8h-12.5v7.5M69.6 180.3h-15v10M164.6 191.6v2.5"/>
</g>
<circle cx="182.1" cy="54" r=".45" fill="#000080"/>
<circle cx="182" cy="54" r=".45" fill="none" stroke="#000080" stroke-width=".2"/>
<path d="M184.6 42.8h-2.5v11.3" fill="none" stroke="#000080" stroke-width=".25"/>
<circle cx="182.1" cy="42.8" r=".45" fill="#000080"/>
<circle cx="182" cy="42.8" r=".45" fill="none" stroke="#000080" stroke-width=".2"/>
<circle cx="182.1" cy="54" r=".45" fill="#000080"/>
<circle cx="182" cy="54" r=".45" fill="none" stroke="#000080" stroke-width=".2"/>
<path d="M184.6 47.8h-5v11.3h5" fill="none" stroke="#000080" stroke-width=".25"/>
<circle cx="179.6" cy="59" r=".45" fill="#000080"/>
<circle cx="179.6" cy="59" r=".45" fill="none" stroke="#000080" stroke-width=".2"/>
<path d="M179.6 59.1v2.5h5" fill="none" stroke="#000080" stroke-width=".25"/>
<circle cx="179.6" cy="59" r=".45" fill="#000080"/>
<circle cx="179.6" cy="59" r=".45" fill="none" stroke="#000080" stroke-width=".2"/>
<circle cx="179.6" cy="61.5" r=".45" fill="#000080"/>
<circle cx="179.6" cy="61.5" r=".45" fill="none" stroke="#000080" stroke-width=".2"/>
<path d="M179.6 61.6v1.2" fill="none" stroke="#000080" stroke-width=".25"/>
<circle cx="179.6" cy="61.5" r=".45" fill="#000080"/>
<circle cx="179.6" cy="61.5" r=".45" fill="none" stroke="#000080" stroke-width=".2"/>
<path d="M177.1 126.6h10M177.1 136.6h10M177.1 156.6h10M109.6 176.6h-7.5v17.5M177.1 166.6h10" fill="none" stroke="#000080" stroke-width=".25"/>
<circle cx="102.1" cy="179" r=".45" fill="#000080"/>
<circle cx="102.1" cy="179" r=".45" fill="none" stroke="#000080" stroke-width=".2"/>
<circle cx="102.1" cy="181.5" r=".45" fill="#000080"/>
<circle cx="102.1" cy="181.5" r=".45" fill="none" stroke="#000080" stroke-width=".2"/>
<circle cx="102.1" cy="184" r=".45" fill="#000080"/>
<circle cx="102.1" cy="184" r=".45" fill="none" stroke="#000080" stroke-width=".2"/>
<text font-size="9.2" fill="#1e2f94" x="14.6" y="28.6">R</text>
<g font-size="4.7">
<text x="77.1" y="23.1">Pololu High-Power Stepper Motor Driver 36v4</text>
<text x="224.1" y="23.1">Schematic diagram</text>
</g>
<g font-size="2.7">
<text x="77.3" y="28.7">©2019 Pololu Corporation</text>
<text x="77.3" y="32.6">www.pololu.com</text>
</g>
<g font-size="2.2" fill="#800000">
<text x="180.2" y="38.6">VIN</text>
<text x="204.6" y="42.4">AOUT1</text>
<text x="204.6" y="47.4">AOUT2</text>
<text x="44" y="48.6">VIN</text>
<text x="66.7" y="48.6">VM</text>
<text x="204.6" y="52.3">BOUT1</text>
<text x="204.6" y="57.3">BOUT2</text>
<text x="140.4" y="61.1">VM</text>
<text x="225.5" y="86.1">VM</text>
<text x="63.3" y="101.1">V5</text>
<text x="75.7" y="101.1">V5</text>
<text x="162.9" y="101.1">VM</text>
<text x="202.1" y="96.1">A1HS</text>
<text x="227.1" y="96.1">A2HS</text>
<text x="202.1" y="103.6">AOUT1</text>
<text x="227.1" y="103.6">AOUT2</text>
<text x="202.1" y="111.1">A1LSR</text>
<text x="227.1" y="111.1">A2LSR</text>
<text x="54.7" y="116.1">IOREF</text>
<text x="202.1" y="118.6">AISENP</text>
<text x="102.1" y="123.6">nSLEEP 8</text>
<text x="40.8" y="127.4">V5(OUT)</text>
<text x="102.1" y="131.1">STEP</text>
<text x="102.1" y="126.1">RESET</text>
<text x="179.6" y="126.1">A1LSR</text>
<text x="202.1" y="131.1">AISENN</text>
<text x="45.3" y="136.1">IOREF</text>
<text x="102.1" y="133.6">DIR</text>
<text x="179.6" y="136.1">A2LSR</text>
<text x="46.4" y="141.1">STEP</text>
<text x="48.3" y="143.6">DIR</text>
<text x="66.2" y="143.6">IOREF</text>
<text x="102.1" y="138.6">BIN1</text>
<text x="102.1" y="141.1">BIN2</text>
<text x="44.5" y="146.1">SDATO</text>
<text x="45.7" y="148.6">SDATI</text>
<text x="102.1" y="148.6">SCS</text>
<text x="225.5" y="148.6">VM</text>
<text x="46.3" y="151.1">SCLK</text>
<text x="47.6" y="153.6">SCS</text>
<text x="102.1" y="151.1">SCLK</text>
<text x="102.1" y="153.6">SDATI</text>
<text x="43.7" y="156.1">nSLEEP</text>
<text x="43.8" y="161.1">nFAULT</text>
<text x="44.7" y="158.6">RESET</text>
<text x="102.1" y="158.6">SDATO 17</text>
<text x="179.6" y="156.1">B1LSR</text>
<text x="202.1" y="158.6">B1HS</text>
<text x="227.1" y="158.6">B2HS</text>
<text x="102.1" y="166.1">nFAULT18</text>
<text x="179.6" y="166.1">B2LSR</text>
<text x="202.1" y="166.1">BOUT1</text>
<text x="227.1" y="166.1">BOUT2</text>
<text x="102.1" y="171.1">nSTALL19</text>
<text x="202.1" y="173.6">B1LSR</text>
<text x="227.1" y="173.6">B2LSR</text>
<text x="65.1" y="179.8">BIN1</text>
<text x="61.6" y="184.9">nSTALL</text>
<text x="64.7" y="182.3">BIN2</text>
<text x="202.1" y="181.1">BISENP</text>
<text x="63.5" y="187.3">BEMF</text>
<text x="202.1" y="193.6">BISENN</text>
</g>
<g font-size="2.2">
<text x="188.8" y="43.6">1</text>
<text x="226.4" y="43.6">1</text>
<text x="188.8" y="48.6">2</text>
<text x="226.4" y="48.6">2</text>
<text x="226.4" y="53.6">1</text>
<text x="188.8" y="54.9">1</text>
<text x="188.8" y="57.3">2</text>
<text x="188.8" y="59.9">3</text>
<text x="226.4" y="58.6">2</text>
<text x="188.8" y="62.4">4</text>
<text x="226.4" y="64.9">1</text>
<text x="226.4" y="67.4">2</text>
<text x="226.4" y="69.9">3</text>
<text x="226.4" y="72.4">4</text>
<text x="126.6" y="104.6" transform="rotate(-90 126.6 104.6)">1</text>
<text x="139.2" y="104.6" transform="rotate(-90 139.2 104.6)">2</text>
<text x="111.3" y="108.6">6</text>
<text x="116.3" y="109.9">V5</text>
<text x="127.9" y="112.6" transform="rotate(-90 127.9 112.6)">CP1</text>
<text x="140.3" y="112.6" transform="rotate(-90 140.3 112.6)">CP2</text>
<text x="147" y="109.9">VM</text>
<text x="154.1" y="108.6">4</text>
<text x="111.3" y="116.1">7</text>
<text x="116.3" y="117.4">VINT</text>
<text x="145.8" y="117.4">VCP</text>
<text x="154.1" y="116.1">3</text>
<text x="116.3" y="124.8">SLEEP</text>
<text x="142.9" y="124.8">AOUT1</text>
<text x="144.5" y="122.4">A1HS</text>
<text x="154.1" y="121.1">36 A1HS</text>
<text x="154.1" y="123.6">37 AOUT1</text>
<text x="110.1" y="131.1">10</text>
<text x="111.3" y="126.1">9</text>
<text x="116.3" y="127.4">RESET</text>
<text x="144.9" y="127.4">A1LS</text>
<text x="154.1" y="126.1">35 A1LS</text>
<text x="154.1" y="131.1">31 A2HS</text>
<text x="34.1" y="134.9">1</text>
<text x="34.1" y="137.3">2</text>
<text x="110.3" y="133.6">11</text>
<text x="116.3" y="132.4">STEP/AIN1</text>
<text x="116.3" y="134.9">DIR/AIN2</text>
<text x="142.9" y="134.9">AOUT2</text>
<text x="144.5" y="132.4">A2HS</text>
<text x="144.9" y="137.3">A2LS</text>
<text x="154.1" y="136.1">32 A2LS</text>
<text x="154.1" y="133.6">30 AOUT2</text>
<text x="34.1" y="142.3">4</text>
<text x="34.1" y="139.9">3</text>
<text x="110.1" y="138.6">12</text>
<text x="110.1" y="141.1">13</text>
<text x="116.3" y="142.3">BIN2</text>
<text x="116.3" y="139.9">BIN1</text>
<text x="142.1" y="142.3">AISENP</text>
<text x="154.1" y="141.1">34 AISENP</text>
<text x="34.1" y="144.9">5</text>
<text x="34.1" y="147.3">6</text>
<text x="34.1" y="149.9">7</text>
<text x="110.1" y="148.6">16</text>
<text x="116.3" y="149.9">SCS</text>
<text x="142" y="147.3">AISENN</text>
<text x="154.1" y="146.1">33 AISENN</text>
<text x="34.1" y="152.3">8</text>
<text x="34.1" y="154.9">9</text>
<text x="110.1" y="151.1">14</text>
<text x="110.1" y="153.6">15</text>
<text x="116.3" y="152.3">SCLK</text>
<text x="116.3" y="154.9">SDATI</text>
<text x="142.9" y="154.9">BOUT1</text>
<text x="144.5" y="152.3">B1HS</text>
<text x="154.1" y="151.1">27 B1HS</text>
<text x="154.1" y="153.6">28 BOUT1</text>
<text x="32.9" y="157.3">10</text>
<text x="33.1" y="159.8">11</text>
<text x="116.3" y="159.8">SDATO</text>
<text x="144.9" y="157.3">B1LS</text>
<text x="154.1" y="156.1">26 B1LS</text>
<text x="154.1" y="161.1">22 B2HS</text>
<text x="32.9" y="162.4">12</text>
<text x="116.3" y="167.4">FAULT</text>
<text x="142.9" y="164.8">BOUT2</text>
<text x="144.5" y="162.4">B2HS</text>
<text x="144.9" y="167.4">B2LS</text>
<text x="154.1" y="166.1">23 B2LS</text>
<text x="154.1" y="163.6">21 BOUT2</text>
<text x="116.3" y="172.4">STALL/BEMFV</text>
<text x="142.1" y="172.4">BISENP</text>
<text x="154.1" y="171.1">25 BISENP</text>
<text x="110.1" y="178.6">29</text>
<text x="111.3" y="176.1">5</text>
<text x="116.3" y="177.4">GND</text>
<text x="116.3" y="179.8">GND</text>
<text x="142" y="177.4">BISENN</text>
<text x="154.1" y="176.1">24 BISENN</text>
<text x="110.1" y="183.6">39</text>
<text x="110.1" y="181.1">38</text>
<text x="116.3" y="182.3">GND</text>
<text x="116.3" y="184.9">PAD</text>
<text x="144.2" y="184.9">BEMF</text>
<text x="154.1" y="183.6">20 BEMF</text>
<text x="55.4" y="195.8" transform="rotate(-90 55.4 195.8)">1</text>
<text x="57.9" y="195.8" transform="rotate(-90 57.9 195.8)">2</text>
<text x="60.4" y="195.8" transform="rotate(-90 60.4 195.8)">3</text>
<text x="62.9" y="195.8" transform="rotate(-90 62.9 195.8)">4</text>
</g>
<g font-size="2.2" fill="#000080">
<text x="52.1" y="62.4">Q1</text>
<text x="67.1" y="62.4">D1</text>
<text x="67.1" y="64.9">16.2V</text>
<text x="80.6" y="64.9">C1</text>
<text x="100.8" y="64.9">C3</text>
<text x="120.9" y="64.9">C5</text>
<text x="80.6" y="67.4">47 uF</text>
<text x="100.8" y="67.4">4.7 uF</text>
<text x="120.9" y="67.4">0.1 uF</text>
<text x="144.6" y="66.1">C11</text>
<text x="144.6" y="68.6">NP</text>
<text x="144.6" y="71.1">Through hole</text>
<text x="64.6" y="77.4">100k</text>
<text x="64.6" y="74.8">R1</text>
<text x="90.6" y="73.7">C2</text>
<text x="90.6" y="76.1">47 uF</text>
<text x="110.8" y="76.1">0.1 uF</text>
<text x="110.8" y="73.7">C4</text>
<text x="131.9" y="93.9">C6</text>
<text x="131.9" y="100.9">0.1 uF</text>
<text x="218.4" y="97.3">Q2B</text>
<text x="243.3" y="97.3">Q3A</text>
<text x="167.1" y="112.4">C7</text>
<text x="218.4" y="112.4">Q2A</text>
<text x="243.3" y="112.4">Q3B</text>
<text x="79.6" y="119.8">C8</text>
<text x="92.1" y="119.8">C9</text>
<text x="167.1" y="114.8">1 uF</text>
<text x="79.6" y="122.4">0.1 uF</text>
<text x="92.1" y="122.4">1 uF</text>
<text x="168.4" y="124.8">R8</text>
<text x="228.3" y="124.8">R2</text>
<text x="168.4" y="129.8">47.5</text>
<text x="228.3" y="127.4">0.030</text>
<text x="168.4" y="134.9">R9</text>
<text x="168.4" y="139.9">47.5</text>
<text x="70.9" y="154.9">10k</text>
<text x="70.9" y="152.3">R4</text>
<text x="80.9" y="154.9">10k</text>
<text x="80.9" y="152.3">R5</text>
<text x="90.9" y="154.9">10k</text>
<text x="90.9" y="152.3">R6</text>
<text x="168.4" y="154.9">R10</text>
<text x="168.4" y="159.8">47.5</text>
<text x="218.4" y="159.8">Q4B</text>
<text x="243.3" y="159.8">Q5A</text>
<text x="168.4" y="164.8">R11</text>
<text x="168.4" y="169.8">47.5</text>
<text x="218.4" y="174.8">Q4A</text>
<text x="243.3" y="174.8">Q5B</text>
<text x="114.6" y="188.6">DRV8711</text>
<text x="167.1" y="189.9">1 nF</text>
<text x="167.1" y="187.3">C10</text>
<text x="228.3" y="189.9">0.030</text>
<text x="228.3" y="187.3">R3</text>
</g>
</svg>
